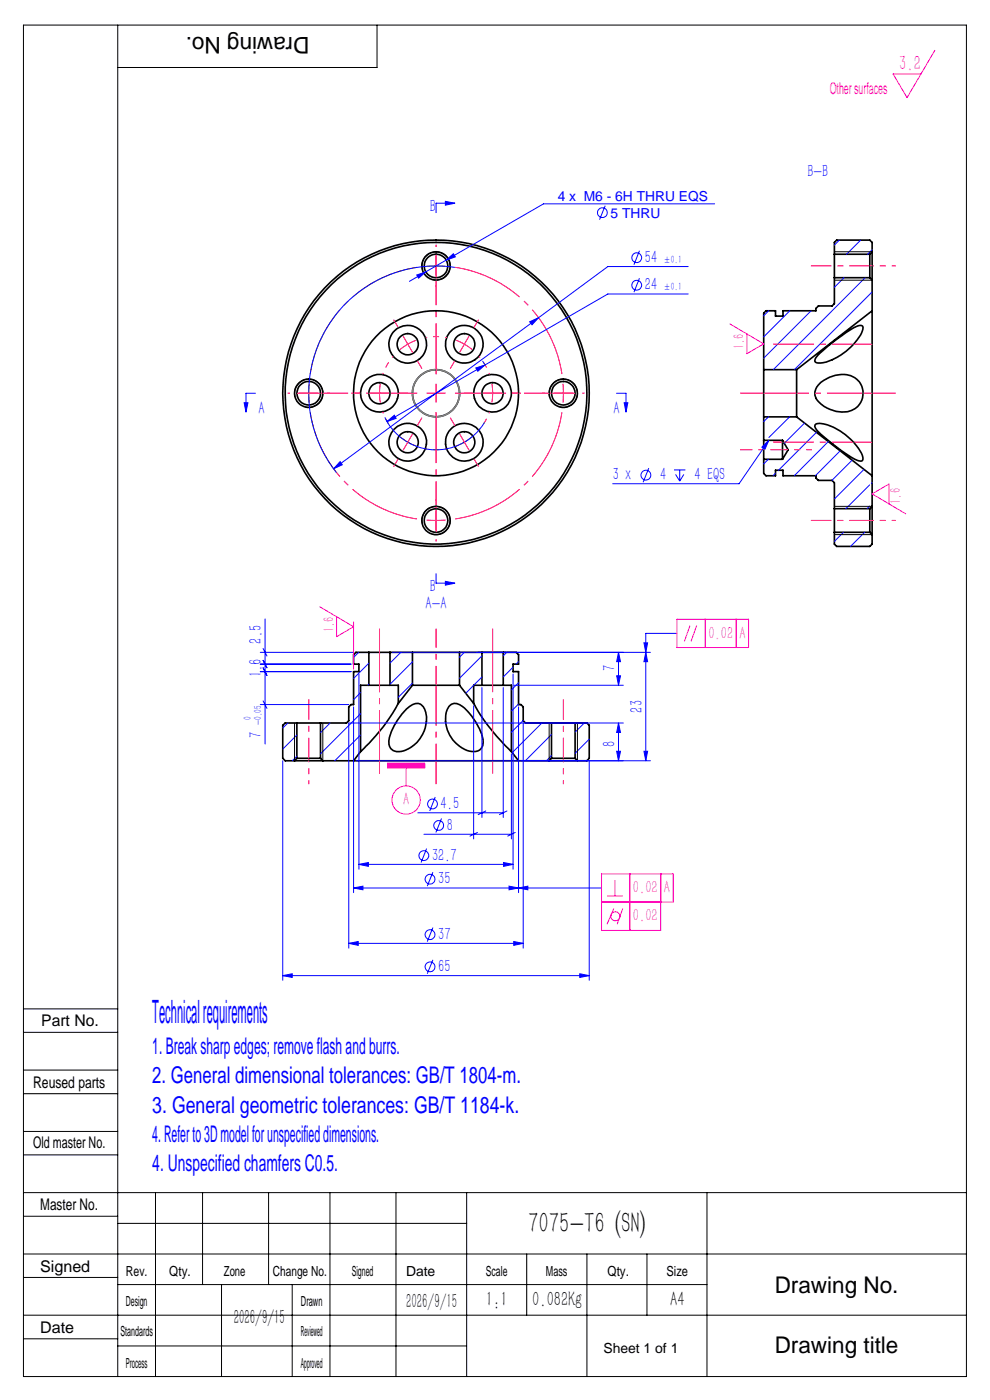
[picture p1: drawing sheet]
<svg xmlns="http://www.w3.org/2000/svg" width="210mm" height="297mm" viewBox="0 0 210 297" stroke-linecap="round" stroke-linejoin="round" font-family="sans-serif">
<g fill="none" stroke="#000" stroke-width=".35">
<path d="M177 53.9v5M177 58.9v5.5l-.5 .5h-2.9l-.5 .5v.5h-7v1.2h-1.6v-1.2h-2l-.5 .5v12M177 58.9h7.5M177 53.9h7.5M184.5 53.9v5M184.5 58.9l.5 .5M185 53.4v6M185 53.4v-2l-.5-.5h-7l-.5 .5v2.5M185 59.4v6.5M185 53.4l-.5 .5M162 78.4v10M162 78.4h7"/>
<path d="M169 78.4v10M173.5 75.3a39.5 39.5 0 0 1 8.3-6.1 .91 .91 0 0 1 1.3 .2 5.4 5.4 0 0 1-1.9 3.4 12.2 12.2 0 0 1-7.1 4.2l-1.1-.2a1.22 1.22 0 0 1 .5-1.5zM185 65.9v35M185 65.9l-16 12.5M162 93.4v4M162 97.4v3l.5 .5h2v-1.1h1.6v1.1h7v.5l.5 .5h2.9l.5 .5v5.5M162 97.4h4M162 93.4h4M162 88.4h7M162 88.4v5M166 93.4v4M166 93.4l1.2 2-1.2 2"/>
<path d="M169 88.4l16 12.5M172.9 90.1a1.85 1.85 0 0 1 1.8-.2 12.1 12.1 0 0 1 8.3 7.1l.1 .3a.44 .44 0 0 1-.5 .5h-.3a27.9 27.9 0 0 1-7.5-5.1l-1.3-1.2a1.51 1.51 0 0 1-.6-1.4zM174.1 81.1a6.4 6.4 0 0 1 7.2-1 4 4 0 0 1 1.5 4.7 4 4 0 0 1-4.2 2.6 6.7 6.7 0 0 1-5.5-2.9 2.81 2.81 0 0 1 1-3.4zM177 107.9v5M177 112.9v2.5l.5 .5h7l.5-.5v-2M177 112.9h7.5M177 107.9h7.5M184.5 107.9v5M184.5 112.9l.5 .5M185 107.4v6M185 107.4l-.5 .5M185 100.9v6.5"/>
<path d="M78.2 138.4h4.5M78.2 138.4h-2.7l-.5 .5v2h1.1v1.6h-1.1v7h-.5l-.5 .5v2.9l-.5 .5h-5.5M78.2 138.4v7M82.7 138.4h4.8M82.7 138.4v7M87.5 138.4h10M87.5 138.4v7M97.5 138.4h4.7M97.5 138.4v7M102.2 138.4h4.6M102.2 138.4v7M106.8 138.4h2.7l.5 .5v2h-1.2v1.6h1.2v7h.5l.5 .5v2.9l.5 .5h5.5"/>
<path d="M106.8 138.4v7M63 153.4h5M63 153.4h-2.5l-.5 .5v7l.5 .5h2M63 153.4v7.5M68 153.4v7.5M76.5 159.5l-1.5 1.9M78.2 145.4h4.5M78.2 145.4h-1.7v14.1M82.7 145.4h1.8v3.8M84.5 149.2a41.4 41.4 0 0 1-8 10.3M86.3 150.4a2.83 2.83 0 0 1 2.9-1 3.7 3.7 0 0 1 1.3 3.7 6.8 6.8 0 0 1-6.4 6.4l-.7-.3a2.24 2.24 0 0 1-.8-2.8 14.7 14.7 0 0 1 3.7-6zM87.5 145.4h10"/>
<path d="M87.5 145.4l-3 3.8M95.2 149.9a1.83 1.83 0 0 1 2.9 0 12.4 12.4 0 0 1 4.4 7.6 1.91 1.91 0 0 1-2.5 1.9 6.9 6.9 0 0 1-5.1-8.9zM97.5 145.4l3 3.8M100.5 149.2a43.2 43.2 0 0 0 8 10.3M102.2 145.4h4.6M102.2 145.4h-1.7v3.8M106.8 145.4h1.7v14.1M108.5 159.5l1.5 1.9M117 153.4h5M117 153.4v7.5M122 153.4h2.5l.5 .5v7l-.5 .5h-2M122 153.4v7.5"/>
<path d="M62.5 161.4h6M63 160.9h5M63 160.9l-.5 .5M68 160.9l.5 .5M68.5 161.4h6.5M75 161.4h35M110 161.4h6.5M116.5 161.4h6M117 160.9h5M117 160.9l-.5 .5M122 160.9l.5 .5"/>
<circle cx="92.5" cy="56.4" r="2.5"/>
<circle cx="92.5" cy="56.4" r="3"/>
<circle cx="86.5" cy="73" r="2.26"/>
<circle cx="86.5" cy="73" r="4"/>
<circle cx="98.5" cy="73" r="4"/>
<circle cx="98.5" cy="73" r="2.25"/>
<circle cx="65.5" cy="83.4" r="2.49"/>
<circle cx="65.5" cy="83.4" r="3"/>
<circle cx="80.5" cy="83.4" r="4"/>
<circle cx="80.5" cy="83.4" r="2.26"/>
<circle cx="86.5" cy="93.8" r="4"/>
<circle cx="86.5" cy="93.8" r="2.25"/>
<circle cx="92.5" cy="83.4" r="5"/>
<circle cx="92.5" cy="83.4" r="32.5"/>
<circle cx="92.5" cy="83.4" r="32"/>
<circle cx="92.5" cy="83.4" r="17.5"/>
<circle cx="98.5" cy="93.8" r="4"/>
<circle cx="98.5" cy="93.8" r="2.24"/>
<circle cx="104.5" cy="83.4" r="2.25"/>
<circle cx="104.5" cy="83.4" r="4"/>
<circle cx="119.5" cy="83.4" r="3"/>
<circle cx="119.5" cy="83.4" r="2.49"/>
<circle cx="92.5" cy="110.4" r="2.51"/>
<circle cx="92.5" cy="110.4" r="3"/>
</g>
<g fill="none" stroke="#00f" stroke-width=".21">
<path d="M88.4 58.3l1.9-.6-1.5 1.3zM90.3 57.7l-3.4 2M94.5 42.7l2 .4-2 .4zM94.7 55.2l1.5-1.4 .4 .7zM94.7 55.2l-4.4 2.5M96.5 56.7a27 27 0 0 0-27.4 13.2 27 27 0 0 0 2.3 30.4M96.5 43.1h-4v2M128.4 43.6l-1.2 3M135.6 53.2l-1.1 3M135.6 59l-1.1 3M146 56.5h-17.1l-14.7 10.9M151.6 43.2h-36.3l-20.6 12"/>
<path d="M178 50.9l-1 1.1M179 58.9l-2 2.1M182.6 50.9l-3 3M183.5 58.9l-19.5 19.5M185 53l-1 .9M100.9 78.1l2-.7-1.5 1.4zM102.3 76.6l.5 .6M102.9 77.4l-20.8 12M112.4 68.3l1.8-.9-1.3 1.5zM114.2 67.4l-43.4 32M146 62.4h-17.1l-26 15M163.1 65.9l-1.1 1.1"/>
<path d="M167.5 65.9l-5.5 5.6M172 65.9l-10 10.1M185 61.9l-16.5 16.5M51.8 85.4h.8l-.4 2zM54.2 83.4h-2v4M72.1 97.9l.5 .7-1.8 .8zM81.6 88.5a12 12 0 0 0 21.2 1.1M82.1 89.4l1.5-1.3 .4 .7zM130.8 83.4h2v4M132.4 85.4h.8l-.4 2zM137.6 99.3l-1.2 3M143 99.7h2.4"/>
<path d="M144.2 99.7v2.4M161.6 94.9l1.5-1.5-.8 1.9zM163 97.4l-1 1M163 88.4l-1 1M163.1 93.4l-6.3 9.2h-26.8M167.5 88.4l-4.4 4.4M170.7 89.7l-4.3 4.3M173.2 91.7l-8.1 8.1M175.7 93.7l-7.2 7.2M178.2 95.6l-5.2 5.3M180.8 97.6l-4.3 4.3M183.3 99.6l-6.3 6.3"/>
<path d="M143.3 100.6l.9 1.5M145.1 100.6l-.9 1.5M164.5 100.4l-.5 .5M178.9 112.9l-1.9 2M183.4 112.9l-3 3M184.5 102.9l-5.1 5M184.5 107.4l-.6 .5M185 102.4l-.2 .1M55.2 138.4h19.8M55.8 137.6l.8 1.6M56.2 131.3v26.5M76.1 138.4l-1.1 1"/>
<path d="M83.2 138.4h54.8M85 138.4l-2.3 2.3M92.5 121.7v2h4M94.5 123.3l2 .4-2 .4zM98.5 138.4l-1 1M102.2 139.1l-4.7 4.8M107.5 138.4l-.7 .7M131.2 138.4l.4 2h-.8zM131.2 138.4v7M136.6 136.4h.8l-.4 2zM137 138.4l.4 2h-.8zM143.6 134.4h-6.6v27"/>
<path d="M55.2 142.5h19.3M55.2 149.5h18.8M55.2 140.9h19.3M55.8 141.7l.8 1.6M55.8 148.7l.8 1.6M55.8 140.1l.8 1.6M61.1 153.4l-1.1 1M63 155.9l-3 3M70 153.4l-2 2M75 150v39.4M76.1 143v41.4M76.5 146.9l-1.5 1.5"/>
<path d="M76.5 151.4l-8.5 8.5M76.5 155.9l-5.5 5.5M78.2 145.2l-.2 .2M78.2 140.7l-3.2 3.2M87.5 144.9l-3 3M87.5 140.4l-4.8 4.8M100.5 149.7v28.3M102.2 143.6l-3.4 3.5M102.2 145.9v27.5M106.8 145.9v27.5M108.5 159.9v18.1M108.8 141.5l-2 2.1"/>
<path d="M108.8 143v41.4M109 145.4h23.2M110 140.4l-.5 .5M110 144.8l-1.5 1.6M110 149.4l-1.5 1.4M110 150v39.4M111 152.9l-2.5 2.4M111 153.4v47.8M114.9 153.4l-6.2 6.3M117 155.8l-5.6 5.6M123.9 153.4l-1.9 1.9M125 156.8l-3 3"/>
<path d="M130.8 159.4h.8l-.4 2zM130.8 143.4h.8l-.4 2zM131.2 153.4l.4 2h-.8zM131.2 153.4v8M132.2 153.4h-58.2v47.8M136.6 159.4h.8l-.4 2zM60 161.4v46.6M63 160.4l-1 1M75.5 161.4h62.5M88.6 172.4h18.2M89.9 177h18.6M92.3 169.1l-1.1 2.9"/>
<path d="M93.7 173.6l-1.2 3M101.3 176.6l-1.6 .8M103 172l-1.6 .8M107.5 172l-1.6 .8M109.3 176.6l-1.6 .8M117 160.3l-1.1 1.1M125 161.4v46.6M75 188.4l2-.4v.8zM75 188.4h52.6M76.1 183.4l2-.4v.8zM76.1 183.4h32.7M90.5 180l-1.2 3"/>
<path d="M91.8 196.8l-1.2 3M91.8 185l-1.2 3M106.8 183l2 .4-2 .4zM108 188l2 .4-2 .4zM109 199.7l2 .4-2 .5zM110 188.4l2-.4v.8zM60 207l2-.4v.8zM60 207h65M74 200.1l2-.4v.9zM74 200.1h37M91.8 203.6l-1.2 3M123 206.6l2 .4-2 .4z"/>
<circle cx="127.8" cy="45.1" r="1.06"/>
<circle cx="135.1" cy="54.7" r="1.04"/>
<circle cx="135.1" cy="60.5" r="1.04"/>
<circle cx="137" cy="100.8" r="1.04"/>
<circle cx="91.7" cy="170.5" r="1.04"/>
<circle cx="93" cy="175.1" r="1.04"/>
<circle cx="89.9" cy="181.5" r="1.04"/>
<circle cx="91.2" cy="198.3" r="1.04"/>
<circle cx="91.2" cy="186.5" r="1.04"/>
<circle cx="91.2" cy="205.1" r="1.04"/>
</g>
<g fill="none" stroke="#f0f" stroke-width=".21">
<path d="M198.3 10.7l-5.9 10-3-5h5.9M154.8 68.7l7.2 4.3-3.6 2v-4.2M188.6 106.9v-4.2l-3.6 2.1 7.1 4.2M67.8 128.7l7.2 4.3-3.6 2.1v-4.3M75 131.9v10.1M143.6 131.4h15.2v6h-15.2zM146.4 132.7l-1.2 3.4M147.8 132.7l-1.2 3.4M149.6 131.4v6M156.2 131.4v6M82.2 161.9h7.9v1h-7.9zM86.1 162.9v3.8"/>
<path d="M128.8 190.1h3.3M130.2 192.7l-1.4 3.4M130.4 186.7v3.4M132.1 192.7l-1.2 3.4M133.6 185.4v12M140.2 185.4v12h-12.6v-12h15.2v6h-15.2"/>
<circle cx="86.2" cy="169.7" r="3"/>
<circle cx="130.5" cy="194.4" r=".95"/>
</g>
<g fill="none" stroke="#000" stroke-width=".21">
<path d="M5 5.3h200v286.7h-200zM25 5.3v286.7M80 5.3v9h-55M89.6 57.2a3 3 0 0 1 2.7-3.8 3 3 0 0 1 3.2 3.3 3 3 0 0 1-3.8 2.6M177 53.4h8M177 59.4h8M62.6 84.2a2.99 2.99 0 0 1 2.6-3.8 2.99 2.99 0 0 1 3.3 3.3 2.99 2.99 0 0 1-3.8 2.6M116.6 84.2a2.99 2.99 0 0 1 2.6-3.8 2.99 2.99 0 0 1 3.3 3.3 2.99 2.99 0 0 1-3.8 2.6M89.6 111.2a2.99 2.99 0 0 1 2.6-3.8 2.99 2.99 0 0 1 3.3 3.3 2.99 2.99 0 0 1-3.8 2.6M177 113.4h8M177 107.4h8M62.5 153.4v8"/>
<path d="M68.5 153.4v8M116.5 153.4v8M122.5 153.4v8M5 214h20M5 219h20M5 232h20M5 227h20M5 245h20M5 240h20M5 258h20M5 253h200M25 259.5h74"/>
<path d="M33 253v39M43 253v19.5M57 253v19.5M70 253v39M84 253v39M99 253v39M150 253v39M5 271h20M5 266h200M5 279h200M25 272.5h125M47 272.5v19.5"/>
<path d="M62 272.5v19.5M111.7 266v13M124.5 266v26M137.2 266v13M5 284h20M25 285.5h74"/>
</g>
<g fill="none" stroke="#f00" stroke-width=".21" stroke-dasharray="15.2 1.3 1.3 1.3" stroke-linecap="butt">
<path d="M92.5 52.4v-.5M84.5 69.5l-1-1.7M86.5 73l-1.6 1.2M86.5 73l1.8-.8M86.5 73l-1-1.7M86.5 73l1 1.7M88.5 76.5l1 1.7M92.5 60.4v.5M96.5 76.5l-1 1.7M98.5 73l-1.8-.8M98.5 73l1.6 1.2M98.5 73l1-1.7"/>
<path d="M98.5 73l-1 1.7M100.5 69.5l1-1.7M61.5 83.4h-.5M65.5 83.4l.1 2M65.5 83.4l.1-2M65.5 83.4h-2M65.5 83.4h2M69.5 83.4h.5M76.5 83.4h-2M80.5 83.4l.2 2M80.5 83.4l.2-2M80.5 83.4h-2"/>
<path d="M80.5 83.4h2M84.5 83.4h2M84.5 97.3l-1 1.7M86.5 93.8l1.8 .8M86.5 93.8l-1.6-1.1M86.5 93.8l-1 1.7M86.5 93.8l1-1.7M88.5 90.3l1-1.7M92.5 83.4h-2M92.5 83.4v2M92.5 83.4h2M92.5 83.4v-2"/>
<path d="M96.5 90.3l-1-1.7M98.5 93.8l1.6-1.1M98.5 93.8l-1.8 .8M98.5 93.8l1 1.7M98.5 93.8l-1-1.7M100.5 83.4h-2M100.5 97.3l1 1.7M104.5 83.4l-.2-2M104.5 83.4l-.2 2M104.5 83.4h2M104.5 83.4h-2M108.5 83.4h2"/>
<path d="M115.5 83.4h-.5M119.5 83.4l-.1-2M119.5 83.4l-.1 2M119.5 83.4h2M119.5 83.4h-2M123.5 83.4h.5M92.5 110.4l2-.1M92.5 110.4l-2-.1M92.5 110.4v2M92.5 110.4v-2M92.5 114.4v.5M92.5 106.4v-.5"/>
</g>
<path d="M88.5 56.7a27 27 0 0 0-22.7 22.7M119.2 79.4a27 27 0 0 0-22.7-22.7M65.8 87.4a27 27 0 0 0 22.7 22.7M96.5 110.1a27 27 0 0 0 22.7-22.7" fill="none" stroke="#f00" stroke-width=".21" stroke-dasharray="15.2 1.3 1.3 1.3" stroke-dashoffset="-.1" stroke-linecap="butt"/>
<path d="M83.4 75.5a12 12 0 0 0-2.2 4M94.8 71.6a12 12 0 0 0-4.6 0M103.8 79.5a12 12 0 0 0-2.2-4M81.2 87.3a12 12 0 0 0 2.2 4M90.2 95.2a12 12 0 0 0 4.6 0M101.6 91.3a12 12 0 0 0 2.2-4" fill="none" stroke="#f00" stroke-width=".21" stroke-dasharray="15.2 1.3 1.3 1.3" stroke-dashoffset="14.9" stroke-linecap="butt"/>
<path d="M90.5 56.5h4M92.5 54.4v4" fill="none" stroke="#f00" stroke-width=".21"/>
<circle cx="92.5" cy="83.4" r="5" fill="none" stroke="#808080" stroke-width=".35"/>
<path d="M92.5 79.4v-25.5M88.5 83.4h-25.5M92.5 87.4v25.5M96.5 83.4h25.5" fill="none" stroke="#f00" stroke-width=".21" stroke-dasharray="15.2 1.3 1.3 1.3" stroke-dashoffset="4.4" stroke-linecap="butt"/>
<path d="M172 56.4h12.5M172 110.4h12.5M65.5 148.4v12.5M119.5 148.4v12.5" fill="none" stroke="#f00" stroke-width=".21" stroke-dasharray="15.2 1.3 1.3 1.3" stroke-dashoffset="10.9" stroke-linecap="butt"/>
<path d="M164 73h21.2M164 93.8h21.1M92.5 166.4v-21" fill="none" stroke="#f00" stroke-width=".21" stroke-dasharray="15.2 1.3 1.3 1.3" stroke-dashoffset="6.6" stroke-linecap="butt"/>
<path d="M157 83.4h33" fill="none" stroke="#f00" stroke-width=".21" stroke-dasharray="15.2 1.3 1.3 1.3" stroke-dashoffset=".6" stroke-linecap="butt"/>
<path d="M190 56.4h-5.5M190 110.4h-5.5M65.5 166.4v-5.5M119.5 166.4v-5.5" fill="none" stroke="#f00" stroke-width=".21" stroke-dasharray="15.2 1.3 1.3 1.3" stroke-dashoffset="14.4" stroke-linecap="butt"/>
<path d="M166 95.4h6.2" fill="none" stroke="#f00" stroke-width=".21" stroke-dasharray="15.2 1.3 1.3 1.3" stroke-dashoffset="14" stroke-linecap="butt"/>
<path d="M166 95.4h-9" fill="none" stroke="#f00" stroke-width=".21" stroke-dasharray="15.2 1.3 1.3 1.3" stroke-dashoffset="12.6" stroke-linecap="butt"/>
<path d="M80.5 133.4v30.7M104.5 133.4v30.7" fill="none" stroke="#f00" stroke-width=".21" stroke-dasharray="15.2 1.3 1.3 1.3" stroke-dashoffset="1.8" stroke-linecap="butt"/>
<path d="M92.5 145.4v-12" fill="none" stroke="#f00" stroke-width=".21" stroke-dasharray="15.2 1.3 1.3 1.3" stroke-dashoffset="11.1" stroke-linecap="butt"/>
<g fill="#00f">
<path d="M75 188.4l2-.4v.8zM108 188l2 .4-2 .4zM110 188.4l2-.4v.8zM161.6 94.9l.7 .4 .8-1.9z"/>
<path d="M60 207l2-.4v.8zM123 206.6l2 .4-2 .4z"/>
<path d="M74 200.1l2-.4v.9zM109 199.7l2 .4-2 .5z"/>
<path d="M106.8 183l2 .4-2 .4zM76.1 183.4l2-.4v.8z"/>
<path d="M130.8 159.4h.8l-.4 2zM131.2 153.4l.4 2h-.8z"/>
<path d="M137 138.4l.4 2h-.8zM136.6 159.4h.8l-.4 2zM136.6 136.4h.8l-.4 2zM131.2 138.4l.4 2h-.8zM130.8 143.4h.8l-.4 2z"/>
</g>
<path d="M82.2 161.9h7.9v1h-7.9z" fill="#f0f"/>
<g fill="#00f">
<path d="M132.4 85.4h.8l-.4 2zM51.8 85.4h.8l-.4 2zM94.5 42.7l2 .4-2 .4zM94.5 123.3l2 .4-2 .4z"/>
<path d="M72.1 97.9l-1.3 1.5 1.8-.8zM112.4 68.3l.5 .6 1.3-1.5zM88.4 58.3l.4 .7 1.5-1.3zM94.7 55.2l1.9-.7-.4-.7zM82.1 89.4l1.9-.6-.4-.7zM100.9 78.1l.5 .7 1.5-1.4z"/>
</g>
<text font-size="6.8" fill="#00f" x="32.3" y="216.9">Technical requirements</text>
<text font-size="6.3" x="112.1" y="261.5">7075-T6 (SN)</text>
<g font-size="4.9">
<text x="65.7" y="7.9" transform="rotate(-180 65.7 7.9)">Drawing No.</text>
<text x="164.3" y="274.4">Drawing No.</text>
<text x="164.3" y="287">Drawing title</text>
</g>
<g font-size="4.9" fill="#00f">
<text x="32.3" y="223.6">1. Break sharp edges; remove flash and burrs.</text>
<text x="32.3" y="229.8">2. General dimensional tolerances: GB/T 1804-m.</text>
<text x="32.3" y="236">3. General geometric tolerances: GB/T 1184-k.</text>
<text x="32.3" y="242.3">4. Refer to 3D model for unspecified dimensions.</text>
<text x="32.3" y="248.5">4. Unspecified chamfers C0.5.</text>
</g>
<text font-size="4.4" fill="#f0f" x="190.8" y="14.8">3.2</text>
<g font-size="4.4">
<text x="49.6" y="280.9">2026/9/15</text>
<text x="86.1" y="277.4">2026/9/15</text>
<text x="103.1" y="277.1">1:1</text>
<text x="112.9" y="277.1">0.082Kg</text>
<text x="142.1" y="277.1">A4</text>
</g>
<g font-size="3.8" fill="#00f">
<text x="171.3" y="37.6">B-B</text>
<text x="91.1" y="44.9">B</text>
<text x="136.8" y="55.8">54</text>
<text x="136.8" y="61.6">24</text>
<text x="54.8" y="87.8">A</text>
<text x="130.2" y="87.8">A</text>
<text x="130" y="101.9">3 x</text>
<text x="140.1" y="101.9">4</text>
<text x="147.3" y="101.9">4 EQS</text>
<text x="91.1" y="125.5">B</text>
<text x="90.3" y="129.3">A-A</text>
<text x="55.5" y="136.5" transform="rotate(-90 55.5 136.5)">2.5</text>
<text x="55.5" y="143.6" transform="rotate(-90 55.5 143.6)">1.6</text>
<text x="130.5" y="142.3" transform="rotate(-90 130.5 142.3)">7</text>
<text x="136.3" y="151.2" transform="rotate(-90 136.3 151.2)">23</text>
<text x="55.5" y="156.5" transform="rotate(-90 55.5 156.5)">7</text>
<text x="130.5" y="158.4" transform="rotate(-90 130.5 158.4)">8</text>
<text x="93.5" y="171.7">4.5</text>
<text x="94.8" y="176.2">8</text>
<text x="91.6" y="182.6">32.7</text>
<text x="93" y="187.6">35</text>
<text x="93" y="199.4">37</text>
<text x="93" y="206.2">65</text>
</g>
<g font-size="3.8" fill="#f0f">
<text x="150.3" y="135.5">0.02</text>
<text x="156.8" y="135.5">A</text>
<text x="85.5" y="170.8">A</text>
<text x="134.3" y="189.5">0.02</text>
<text x="140.8" y="189.5">A</text>
<text x="134.3" y="195.5">0.02</text>
</g>
<text font-size="3.4" fill="#f0f" x="176" y="19.9">Other surfaces</text>
<g font-size="3.4">
<text x="8.7" y="217.7">Part No.</text>
<text x="7" y="230.8">Reused parts</text>
<text x="7" y="243.6">Old master No.</text>
<text x="8.5" y="256.6">Master No.</text>
<text x="8.5" y="269.8">Signed</text>
<text x="8.5" y="282.8">Date</text>
</g>
<g font-size="3.1" fill="#f0f">
<text x="157.8" y="74.1" transform="rotate(-90 157.8 74.1)">1.6</text>
<text x="191" y="106.9" transform="rotate(-90 191 106.9)">1.6</text>
<text x="70.8" y="134.1" transform="rotate(-90 70.8 134.1)">1.6</text>
</g>
<g font-size="3">
<text x="26.7" y="270.6">Rev.</text>
<text x="35.9" y="270.6">Qty.</text>
<text x="47.5" y="270.6">Zone</text>
<text x="57.9" y="270.6">Change No.</text>
<text x="74.6" y="270.6">Signed</text>
<text x="86.1" y="270.6">Date</text>
<text x="103.1" y="270.6">Scale</text>
<text x="115.8" y="270.6">Mass</text>
<text x="128.9" y="270.6">Qty.</text>
<text x="141.4" y="270.6">Size</text>
<text x="26.7" y="277">Design</text>
<text x="63.8" y="277.2">Drawn</text>
<text x="25.6" y="283.4">Standards</text>
<text x="63.8" y="283.4">Reviewed</text>
<text x="26.7" y="290.2">Process</text>
<text x="63.8" y="290.2">Approved</text>
</g>
<g font-size="2.9" fill="#00f">
<text x="118.3" y="42.6">4 x M6 - 6H THRU EQS</text>
<text x="129.5" y="46.3">5 THRU</text>
</g>
<text font-size="2.9" x="128" y="287">Sheet 1 of 1</text>
<g font-size="2.3" fill="#00f">
<text x="140.7" y="55.8">±0.1</text>
<text x="140.7" y="61.6">±0.1</text>
<text x="53.2" y="152.8" transform="rotate(-90 53.2 152.8)">0</text>
<text x="55.5" y="153.9" transform="rotate(-90 55.5 153.9)">-0.05</text>
</g>
</svg>
